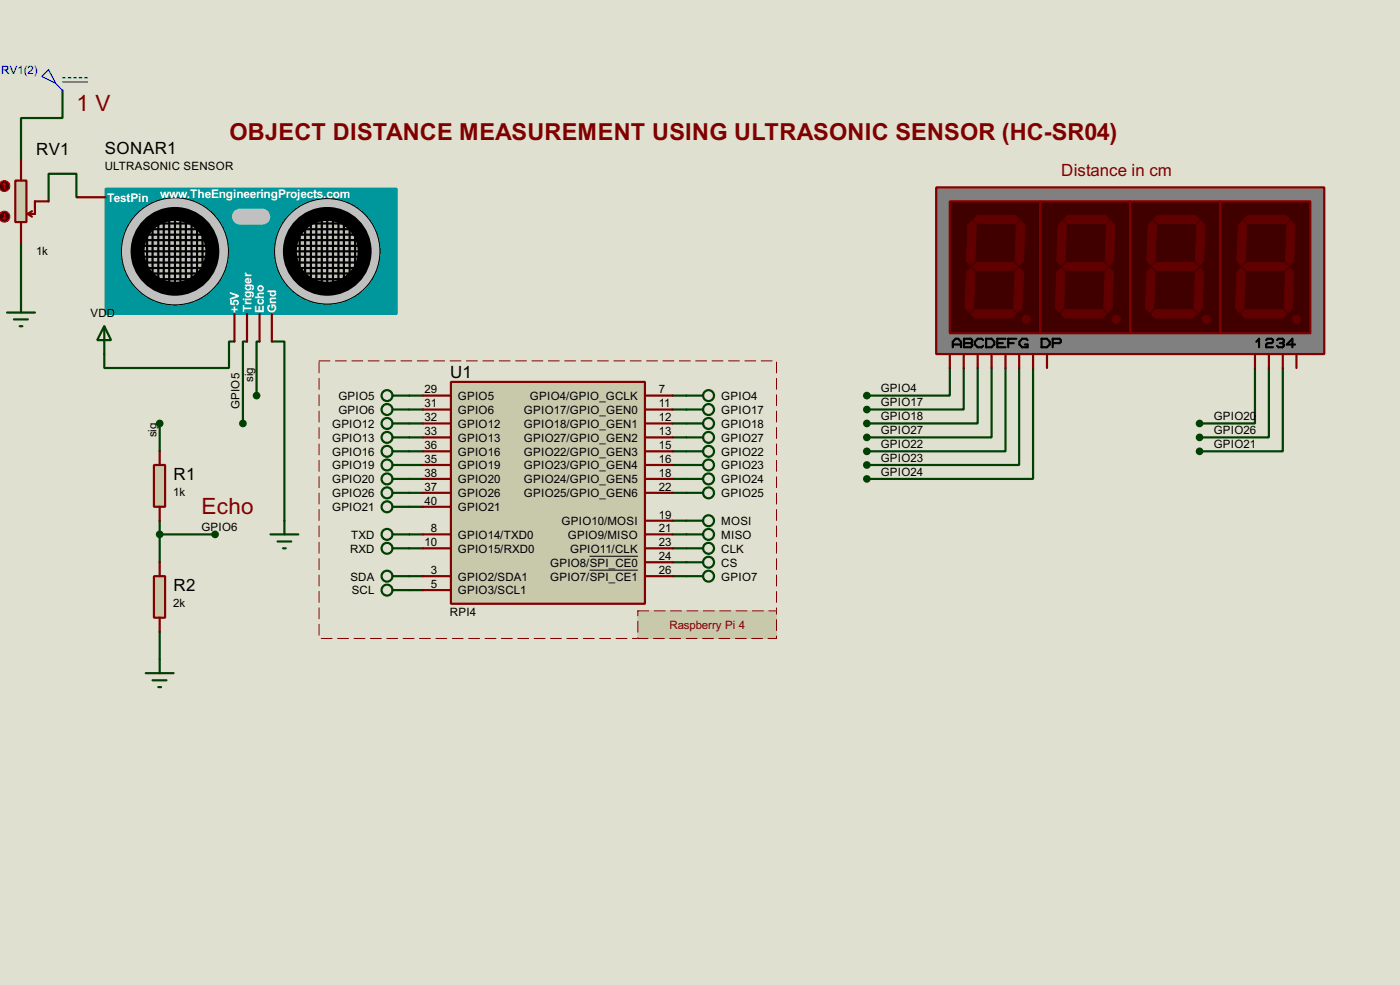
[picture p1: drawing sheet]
<svg xmlns="http://www.w3.org/2000/svg" width="256mm" height="180mm" viewBox="0 0 256 180" stroke-linecap="round" stroke-linejoin="round" font-family="sans-serif">
<path d="M0 0h256.5v180.3h-256.5z" fill="#e0e0d0"/>
<g fill="none" stroke="#004000" stroke-width=".4">
<path d="M11.5 16.6v5h-7.6v7.7M14.3 36.1h-.3v-4.3h-5.1v5.1M3.9 44.5v10.2M29.3 77.5v5.1M43 62.5h-1v4.9h-22.9v-2.6M45.3 62.5h-.8v15M47.6 62.5h-.6v9.9M49.8 62.5h2.3v32.8M75 72.4h2.5M75 75h2.5M75 77.5h2.5M123.2 72.4h2.6"/>
<path d="M123.2 75h2.6M123.2 77.5h2.6M174 67.4v5h-15.2M176.6 67.4v7.6h-17.8M179.1 67.4v10.1h-20.3M181.7 67.4v12.7h-22.9M184.2 67.4v15.2h-25.4M186.7 67.4v17.7h-27.9M189.3 67.4v20.3h-30.5M229.9 67.4v10.1h-10.1M232.5 67.4v12.7h-12.7M235 67.4v15.2h-15.2"/>
<path d="M29.3 97.8h10.1M29.3 95.3v7.6M75 80.1h2.5M75 85.1h2.5M75 90.2h2.5M75 82.6h2.5M75 87.7h2.5M75 92.8h2.5M75 97.8h2.5M123.2 80.1h2.6M123.2 85.1h2.6M123.2 90.2h2.6"/>
<path d="M123.2 82.6h2.6M123.2 87.7h2.6M123.2 97.8h2.6M123.2 95.3h2.6M29.3 115.6v5.1M75 105.5h2.5M75 108h2.5M75 100.4h2.5M123.2 105.5h2.6M123.2 100.4h2.6M123.2 102.9h2.6"/>
</g>
<path d="M58.5 66.1h83.8v50.8h-83.8z" fill="none" stroke="#e0e0d0" stroke-width=".18"/>
<path d="M58.5 66.1h83.8v50.8h-83.8z" fill="none" stroke="#800000" stroke-width=".18" stroke-dasharray="2 1"/>
<g fill="#c8c8aa">
<path d="M116.9 111.8h25.4v5.1h-25.4z" fill-rule="evenodd"/>
<path d="M116.9 111.8h25.4v5.1h-25.4z" fill-rule="evenodd"/>
</g>
<path d="M116.9 111.8h25.4v5.1h-25.4z" fill="none" stroke="#c8c8aa" stroke-width=".18"/>
<path d="M116.9 111.8h25.4v5.1h-25.4z" fill="none" stroke="#800000" stroke-width=".18" stroke-dasharray="2 1"/>
<path d="M82.6 69.9h35.6v40.6h-35.6z" fill="#c8c8aa" stroke="#800000" stroke-width=".4"/>
<g fill="none" stroke="#800000" stroke-width=".4">
<path d="M77.5 72.4h5.1M77.5 75h5.1M77.5 77.5h5.1M118.2 72.4h5M118.2 75h5M118.2 77.5h5M77.5 80.1h5.1M77.5 82.6h5.1M77.5 97.8h5.1M77.5 85.1h5.1M77.5 90.2h5.1M77.5 87.7h5.1"/>
<path d="M77.5 92.8h5.1M118.2 80.1h5M118.2 82.6h5M118.2 95.3h5M118.2 97.8h5M118.2 85.1h5M118.2 90.2h5M118.2 87.7h5M77.5 105.5h5.1M77.5 108h5.1M77.5 100.4h5.1M118.2 105.5h5"/>
<path d="M118.2 100.4h5M118.2 102.9h5"/>
</g>
<path d="M108 101.8h8.9M108 104.4h8.9" fill="none" stroke="#000" stroke-width=".18"/>
<g fill="none" stroke="#004000" stroke-width=".4">
<path d="M71.9 72.4h3.1M71.9 75h3.1M71.9 77.5h3.1M125.8 72.4h3M125.8 75h3M125.8 77.5h3M71.9 80.1h3.1M71.9 85.1h3.1M71.9 90.2h3.1M71.9 82.6h3.1M71.9 87.7h3.1M71.9 92.8h3.1"/>
<path d="M71.9 97.8h3.1M125.8 80.1h3M125.8 85.1h3M125.8 90.2h3M125.8 82.6h3M125.8 87.7h3M125.8 97.8h3M125.8 95.3h3M71.9 105.5h3.1M71.9 108h3.1M71.9 100.4h3.1M125.8 105.5h3"/>
<path d="M125.8 100.4h3M125.8 102.9h3"/>
<circle cx="70.9" cy="75" r="1"/>
<circle cx="70.9" cy="72.4" r="1"/>
<circle cx="70.9" cy="77.5" r="1"/>
<circle cx="129.8" cy="72.4" r="1"/>
<circle cx="129.8" cy="75" r="1"/>
<circle cx="129.8" cy="77.5" r="1"/>
<circle cx="70.9" cy="85.1" r="1"/>
<circle cx="70.9" cy="97.8" r="1"/>
<circle cx="70.9" cy="87.7" r="1"/>
<circle cx="70.9" cy="82.6" r="1"/>
<circle cx="70.9" cy="92.8" r="1"/>
<circle cx="70.9" cy="90.2" r="1"/>
<circle cx="70.9" cy="80.1" r="1"/>
<circle cx="129.8" cy="97.8" r="1"/>
<circle cx="129.8" cy="85.1" r="1"/>
<circle cx="129.8" cy="82.6" r="1"/>
<circle cx="129.8" cy="95.3" r="1"/>
<circle cx="129.8" cy="87.7" r="1"/>
<circle cx="129.8" cy="90.2" r="1"/>
<circle cx="129.8" cy="80.1" r="1"/>
<circle cx="70.9" cy="105.5" r="1"/>
<circle cx="70.9" cy="108" r="1"/>
<circle cx="70.9" cy="100.4" r="1"/>
<circle cx="129.8" cy="102.9" r="1"/>
<circle cx="129.8" cy="105.5" r="1"/>
<circle cx="129.8" cy="100.4" r="1"/>
</g>
<path d="M171.5 34.3h71.1v30.5h-71.1z" fill="#808080" stroke="#800000" stroke-width=".4"/>
<path d="M174 36.9h16.6v24.1h-16.6z" fill="#400000" stroke="#800000" stroke-width=".4"/>
<g fill="#600000" stroke="#600000" stroke-width=".18">
<path d="M178.4 40.2l.7-.8h6.9l.7 .8-.7 .7h-6.9z" fill-rule="evenodd"/>
<path d="M187 40.4l.8 .8-.3 6.6-.8 .8-.7-.8 .2-6.6z" fill-rule="evenodd"/>
<path d="M178.9 48.1h6.8l.8 .7-.8 .8h-6.8l-.8-.8z" fill-rule="evenodd"/>
<path d="M177.3 41.2l.8-.8 .8 .8-.3 6.6-.7 .8-.8-.8z" fill-rule="evenodd"/>
<path d="M186 49.8l.7-.7 .8 .7-.2 6.6-.8 .8-.8-.8z" fill-rule="evenodd"/>
<path d="M178.6 56.7h6.9l.7 .8-.7 .7h-6.9l-.7-.7z" fill-rule="evenodd"/>
<path d="M177.1 49.8l.8-.7 .7 .7-.2 6.6-.8 .8-.8-.8z" fill-rule="evenodd"/>
</g>
<path d="M190.6 36.9h16.5v24.1h-16.5z" fill="#400000" stroke="#800000" stroke-width=".4"/>
<g fill="#600000" stroke="#600000" stroke-width=".18">
<path d="M194.9 40.2l.7-.8h6.9l.8 .8-.8 .7h-6.9z" fill-rule="evenodd"/>
<path d="M202.7 41.2l.8-.8 .8 .8-.3 6.6-.7 .8-.8-.8z" fill-rule="evenodd"/>
<path d="M194.6 48.8l.8-.7h6.8l.8 .7-.8 .8h-6.8z" fill-rule="evenodd"/>
<path d="M194.6 40.4l.8 .8-.3 6.6-.7 .8-.8-.8 .3-6.6z" fill-rule="evenodd"/>
<path d="M202.5 49.8l.8-.7 .7 .7-.2 6.6-.8 .8-.8-.8z" fill-rule="evenodd"/>
<path d="M195.1 56.7h6.9l.7 .8-.7 .7h-6.9l-.7-.7z" fill-rule="evenodd"/>
<path d="M193.6 49.8l.8-.7 .7 .7-.2 6.6-.8 .8-.8-.8z" fill-rule="evenodd"/>
<circle cx="188" cy="58.5" r=".75"/>
<circle cx="204.5" cy="58.5" r=".75"/>
</g>
<path d="M207.1 36.9h16.5v24.1h-16.5z" fill="#400000" stroke="#800000" stroke-width=".4"/>
<g fill="#600000" stroke="#600000" stroke-width=".18">
<path d="M212.1 39.4h6.9l.8 .8-.8 .7h-6.9l-.7-.7z" fill-rule="evenodd"/>
<path d="M220 40.4l.8 .8-.3 6.6-.7 .8-.8-.8 .3-6.6z" fill-rule="evenodd"/>
<path d="M211.1 48.8l.8-.7h6.8l.8 .7-.8 .8h-6.8z" fill-rule="evenodd"/>
<path d="M211.1 40.4l.8 .8-.3 6.6-.7 .8-.8-.8 .3-6.6z" fill-rule="evenodd"/>
<path d="M219 49.8l.8-.7 .7 .7-.2 6.6-.8 .8-.8-.8z" fill-rule="evenodd"/>
<path d="M211.6 56.7h6.9l.8 .8-.8 .7h-6.9l-.7-.7z" fill-rule="evenodd"/>
<path d="M210.1 49.8l.8-.7 .7 .7-.2 6.6-.8 .8-.7-.8z" fill-rule="evenodd"/>
<circle cx="221" cy="58.5" r=".75"/>
</g>
<path d="M223.6 36.9h16.5v24.1h-16.5z" fill="#400000" stroke="#800000" stroke-width=".4"/>
<g fill="#600000" stroke="#600000" stroke-width=".18">
<path d="M227.9 40.2l.8-.8h6.8l.8 .8-.8 .7h-6.8z" fill-rule="evenodd"/>
<path d="M236.5 40.4l.8 .8-.3 6.6-.7 .8-.8-.8 .3-6.6z" fill-rule="evenodd"/>
<path d="M227.6 48.8l.8-.7h6.9l.7 .7-.7 .8h-6.9z" fill-rule="evenodd"/>
<path d="M227.6 40.4l.8 .8-.3 6.6-.7 .8-.8-.8 .3-6.6z" fill-rule="evenodd"/>
<path d="M235.5 49.8l.8-.7 .7 .7-.2 6.6-.8 .8-.7-.8z" fill-rule="evenodd"/>
<path d="M228.1 56.7h6.9l.8 .8-.8 .7h-6.9l-.7-.7z" fill-rule="evenodd"/>
<path d="M226.6 49.8l.8-.7 .7 .7-.2 6.6-.8 .8-.7-.8z" fill-rule="evenodd"/>
<circle cx="237.5" cy="58.5" r=".75"/>
</g>
<g fill="none" stroke="#000" stroke-width=".4">
<path d="M174.6 63.6v-1l.5-.6h.5l.5 .6v1M174.6 63.1h1.5M176.6 62h1.3l.2 .3v.3l-.2 .2 .2 .3v.2l-.2 .3h-1.3zM176.6 62.8h1.3M180.1 62.3l-.2-.3h-.8l-.5 .6v.5l.5 .5h.8l.2-.3M180.7 62h1l.5 .6v.5l-.5 .5h-1zM182.7 62.8h1M184.2 62h-1.5v1.6h1.5M184.7 62.8h1M186.2 62h-1.5v1.6M188.3 62.3l-.3-.3h-.7l-.5 .6v.5l.5 .5h1v-.5h-.5M190.8 62h1l.5 .6v.5l-.5 .5h-1z"/>
<path d="M192.9 62.8h1.2l.3-.2v-.3l-.3-.3h-1.2v1.6M230.2 62.6l.5-.6v1.6M232 62.3l.2-.3h.8l.2 .3v.3l-.2 .2h-.8l-.2 .3v.5h1.2M234 62.3l.2-.3h.8l.2 .3v.3l-.2 .2M234.5 62.8h.5M235 62.8l.2 .3v.2l-.2 .3h-.8l-.2-.3M237.3 63.1h-1.5l1-1.1v1.6"/>
</g>
<path d="M174 64.8v2.6M176.6 64.8v2.6M179.1 64.8v2.6M181.7 64.8v2.6M184.2 64.8v2.6M186.7 64.8v2.6M189.3 64.8v2.6M191.8 64.8v2.6M229.9 64.8v2.6M232.5 64.8v2.6M235 64.8v2.6M237.5 64.8v2.6" fill="none" stroke="#800000" stroke-width=".4"/>
<g fill="#004000" stroke="#004000" stroke-width=".4">
<circle cx="158.8" cy="72.4" r=".5"/>
<circle cx="158.8" cy="75" r=".5"/>
<circle cx="158.8" cy="77.5" r=".5"/>
<circle cx="158.8" cy="80.1" r=".5"/>
<circle cx="158.8" cy="82.6" r=".5"/>
<circle cx="158.8" cy="85.1" r=".5"/>
<circle cx="158.8" cy="87.7" r=".5"/>
<circle cx="219.7" cy="77.5" r=".5"/>
<circle cx="219.7" cy="80.1" r=".5"/>
<circle cx="219.7" cy="82.6" r=".5"/>
</g>
<path d="M19.4 34.6h53.3v22.9h-53.3z" fill="#00979c" stroke="#00979c" stroke-width=".4"/>
<g fill="#c0c0c0" stroke="#000" stroke-width=".18">
<circle cx="59.9" cy="46" r="9.7"/>
<circle cx="32" cy="46" r="9.8"/>
</g>
<g fill="#c0c0c0" stroke="#000" stroke-width="2.6">
<circle cx="59.9" cy="46" r="6.9"/>
<circle cx="32" cy="46" r="6.9"/>
</g>
<g fill="none" stroke="#000" stroke-width=".4">
<path d="M34.1 39.7v12.7M58 39.9v12M59 39.9v12.2M60 39.9v12.2M61 39.9v12.2M24.9 47h13M25.5 45h12.7M25.5 44h12.4M25.5 48.1h12.1M25.7 46h12.2M26 43h11.6M26 42h10.9"/>
<path d="M26 49.1h11.4M26.2 50.1h10.9M26.2 51.1h10.4M27 42.7v6.6M27.2 40.9h8.7M28 41.2v9.4M29 40.9v10.5M30 40.2v11.7M31 40.2v11.9M32.1 40.2v12.4M33.1 40.2v12.4M35.1 40.7v11.7"/>
<path d="M36.1 42v9.6M37.1 43v6.6M53.4 44h12.2M53.9 46h12.7M53.9 45h12.4M53.9 47h12.4M54.2 43h11.4M54.2 42h10.4M54.2 48.1h11.6M54.7 49.1h11.4M54.9 42.7v5.9M55.2 50.1h9.6"/>
<path d="M55.7 40.9h8.1M55.9 51.1h7.7M55.9 41.2v9.4M57 40.7v10.7M62 40.2v11.7M63 40.7v10.7M64.1 42v8.6M65.1 42.5v7.1"/>
</g>
<g fill="#c0c0c0" stroke="#c0c0c0" stroke-width=".4">
<circle cx="43.9" cy="39.7" r="1.25"/>
<circle cx="48" cy="39.7" r="1.25"/>
</g>
<path d="M44 38.4h4.1v2.5h-4.1z" fill="#c0c0c0" stroke="#c0c0c0" stroke-width=".4"/>
<path d="M14.3 36.1h5.1M43 57.5v5M45.3 57.5v5M47.6 57.5v5M49.8 57.5v5" fill="none" stroke="#800000" stroke-width=".4"/>
<path d="M19.1 59.7l1.3 2.6h-2.6zM19.1 59.7v5.1M49.6 97.8h5.1M50.9 99.1h2.5M52.1 95.3v2.5M51.9 100.4h.5" fill="none" stroke="#004000" stroke-width=".4"/>
<g fill="#004000" stroke="#004000" stroke-width=".4">
<circle cx="44.5" cy="77.5" r=".5"/>
<circle cx="47" cy="72.4" r=".5"/>
</g>
<path d="M28.2 85.1h2.1v7.7h-2.1z" fill="#c8c8aa" stroke="#800000" stroke-width=".4"/>
<path d="M29.3 82.6v2.5M29.3 92.8v2.5" fill="none" stroke="#800000" stroke-width=".4"/>
<path d="M28.2 105.5h2.1v7.6h-2.1z" fill="#c8c8aa" stroke="#800000" stroke-width=".4"/>
<path d="M29.3 102.9v2.6M29.3 113.1v2.5" fill="none" stroke="#800000" stroke-width=".4"/>
<path d="M26.7 123.2h5.1M28 124.5h2.5M29 125.8h.5M29.3 120.7v2.5" fill="none" stroke="#004000" stroke-width=".4"/>
<g fill="#004000" stroke="#004000" stroke-width=".4">
<circle cx="29.2" cy="77.5" r=".5"/>
<circle cx="29.2" cy="97.8" r=".5"/>
<circle cx="39.4" cy="97.8" r=".5"/>
</g>
<path d="M2.8 33.1h2.1v7.6h-2.1z" fill="#c8c8aa" stroke="#800000" stroke-width=".4"/>
<path d="M3.9 29.3v3.8M5.1 39.2l.8 .5M5.9 38.7l-.8 .5M8.9 36.9h-2.5v2.3h-1.3M3.9 40.7v3.8" fill="none" stroke="#800000" stroke-width=".4"/>
<path d="M.1 33.3a.98 .98 0 0 1 1.5 .1 .98 .98 0 0 1-.2 1.4 .98 .98 0 0 1-1.5-.4v-.7z" fill-rule="evenodd" fill="#400000" stroke="#f00" stroke-width=".2"/>
<path d="M.8 33.6l-.2 .2M.8 33.6l.3 .2M.8 33.6v1" fill="none" stroke="#f00" stroke-width=".2"/>
<path d="M.1 38.9a.98 .98 0 0 1 1.5 .1 .98 .98 0 0 1-.2 1.4 .98 .98 0 0 1-1.5-.4v-.7z" fill-rule="evenodd" fill="#400000" stroke="#f00" stroke-width=".2"/>
<path d="M.6 39.9l.2 .3M.8 39.2v1M1.1 39.9l-.3 .3" fill="none" stroke="#f00" stroke-width=".2"/>
<path d="M1.3 57.2h5.1M2.6 58.5h2.5M3.6 59.7h.5M3.9 54.7v2.5" fill="none" stroke="#004000" stroke-width=".4"/>
<path d="M7.7 14l1.2-1.2 1.3 2.5zM10.2 15.3l1.3 1.3M11.5 14.3h.5M11.5 15h4.6M12.5 14.3h.5M13.5 14.3h.5M14.5 14.3h.5M15.5 14.3h.6" fill="none" stroke="#0000c0" stroke-width=".2"/>
<text font-size="4.8" fill="#800000" x="42" y="25.6">OBJECT DISTANCE MEASUREMENT USING ULTRASONIC SENSOR (HC-SR04)</text>
<g font-size="4.6" fill="#800000">
<text x="14" y="20.4">1 V</text>
<text x="36.9" y="94">Echo</text>
</g>
<g font-size="3.5">
<text x="6.7" y="28.5">RV1</text>
<text x="19.2" y="28.2">SONAR1</text>
<text x="82.5" y="69.1">U1</text>
<text x="31.8" y="87.8">R1</text>
<text x="31.8" y="108.2">R2</text>
</g>
<text font-size="3.5" fill="#800000" x="194.4" y="32.1">Distance in cm</text>
<g font-size="2.5" fill="#fff">
<text x="19.6" y="36.9">TestPin</text>
<text x="29.4" y="36.2">www.TheEngineeringProjects.com</text>
<text x="43.7" y="57.3" transform="rotate(-90 43.7 57.3)">+5V</text>
<text x="46" y="57.2" transform="rotate(-90 46 57.2)">Trigger</text>
<text x="48.4" y="57.2" transform="rotate(-90 48.4 57.2)">Echo</text>
<text x="50.6" y="57.3" transform="rotate(-90 50.6 57.3)">Gnd</text>
</g>
<text font-size="2.4" fill="#0000c0" x=".2" y="13.6">RV1(2)</text>
<g font-size="2.4">
<text x="19.2" y="31.1">ULTRASONIC SENSOR</text>
<text x="6.6" y="46.7">1k</text>
<text x="16.6" y="58">VDD</text>
<text x="46.4" y="69.9" transform="rotate(-90 46.4 69.9)">sig</text>
<text x="77.8" y="72">29</text>
<text x="120.7" y="72">7</text>
<text x="161.3" y="71.8">GPIO4</text>
<text x="43.9" y="74.9" transform="rotate(-90 43.9 74.9)">GPIO5</text>
<text x="62" y="73.2">GPIO5</text>
<text x="62" y="75.8">GPIO6</text>
<text x="77.8" y="74.6">31</text>
<text x="77.8" y="77.1">32</text>
<text x="83.9" y="73.2">GPIO5</text>
<text x="83.9" y="75.8">GPIO6</text>
<text x="96" y="75.8">GPIO17/GPIO_GEN0</text>
<text x="97.1" y="73.2">GPIO4/GPIO_GCLK</text>
<text x="120.7" y="74.6">11</text>
<text x="120.7" y="77.1">12</text>
<text x="132.1" y="73.2">GPIO4</text>
<text x="132.1" y="75.8">GPIO17</text>
<text x="161.3" y="74.4">GPIO17</text>
<text x="161.3" y="76.9">GPIO18</text>
<text x="222.3" y="76.9">GPIO20</text>
<text x="28.7" y="80.1" transform="rotate(-90 28.7 80.1)">sig</text>
<text x="60.8" y="80.8">GPIO13</text>
<text x="60.8" y="78.3">GPIO12</text>
<text x="60.8" y="83.4">GPIO16</text>
<text x="77.8" y="79.7">33</text>
<text x="77.8" y="82.2">36</text>
<text x="83.9" y="80.8">GPIO13</text>
<text x="83.9" y="78.3">GPIO12</text>
<text x="83.9" y="83.4">GPIO16</text>
<text x="96" y="80.8">GPIO27/GPIO_GEN2</text>
<text x="96" y="83.4">GPIO22/GPIO_GEN3</text>
<text x="96" y="78.3">GPIO18/GPIO_GEN1</text>
<text x="120.7" y="79.7">13</text>
<text x="120.7" y="82.2">15</text>
<text x="132.1" y="80.8">GPIO27</text>
<text x="132.1" y="83.4">GPIO22</text>
<text x="132.1" y="78.3">GPIO18</text>
<text x="161.3" y="79.5">GPIO27</text>
<text x="161.3" y="82">GPIO22</text>
<text x="222.3" y="79.5">GPIO26</text>
<text x="222.3" y="82">GPIO21</text>
<text x="60.8" y="85.9">GPIO19</text>
<text x="60.8" y="88.5">GPIO20</text>
<text x="77.8" y="84.7">35</text>
<text x="77.8" y="89.8">37</text>
<text x="77.8" y="87.3">38</text>
<text x="83.9" y="85.9">GPIO19</text>
<text x="83.9" y="88.5">GPIO20</text>
<text x="96" y="85.9">GPIO23/GPIO_GEN4</text>
<text x="96" y="88.5">GPIO24/GPIO_GEN5</text>
<text x="120.7" y="84.7">16</text>
<text x="120.7" y="87.3">18</text>
<text x="120.7" y="89.8">22</text>
<text x="132.1" y="85.9">GPIO23</text>
<text x="132.1" y="88.5">GPIO24</text>
<text x="161.3" y="84.5">GPIO23</text>
<text x="161.3" y="87.1">GPIO24</text>
<text x="31.8" y="90.8">1k</text>
<text x="60.8" y="91">GPIO26</text>
<text x="60.8" y="93.6">GPIO21</text>
<text x="77.8" y="92.4">40</text>
<text x="83.9" y="91">GPIO26</text>
<text x="83.9" y="93.6">GPIO21</text>
<text x="96" y="91">GPIO25/GPIO_GEN6</text>
<text x="120.7" y="94.9">19</text>
<text x="132.1" y="91">GPIO25</text>
<text x="36.9" y="97.2">GPIO6</text>
<text x="64.1" y="101.2">RXD</text>
<text x="64.3" y="98.6">TXD</text>
<text x="77.8" y="100">10</text>
<text x="78.9" y="97.4">8</text>
<text x="83.9" y="101.2">GPIO15/RXD0</text>
<text x="83.9" y="98.6">GPIO14/TXD0</text>
<text x="102.9" y="96.1">GPIO10/MOSI</text>
<text x="104" y="98.6">GPIO9/MISO</text>
<text x="104.4" y="101.2">GPIO11/CLK</text>
<text x="120.7" y="97.4">21</text>
<text x="120.7" y="100">23</text>
<text x="132.1" y="96.1">MOSI</text>
<text x="132.1" y="98.6">MISO</text>
<text x="132.1" y="101.2">CLK</text>
<text x="64.2" y="106.3">SDA</text>
<text x="78.9" y="105.1">3</text>
<text x="78.9" y="107.6">5</text>
<text x="83.9" y="106.3">GPIO2/SDA1</text>
<text x="100.8" y="103.7">GPIO8/SPI_CE0</text>
<text x="100.8" y="106.3">GPIO7/SPI_CE1</text>
<text x="120.7" y="102.5">24</text>
<text x="120.7" y="105.1">26</text>
<text x="132.1" y="103.7">CS</text>
<text x="132.1" y="106.3">GPIO7</text>
<text x="31.8" y="111.1">2k</text>
<text x="64.4" y="108.8">SCL</text>
<text x="82.4" y="112.7">RPI4</text>
<text x="83.9" y="108.8">GPIO3/SCL1</text>
</g>
<text font-size="2.4" fill="#800000" x="122.6" y="115.1">Raspberry Pi 4</text>
</svg>
